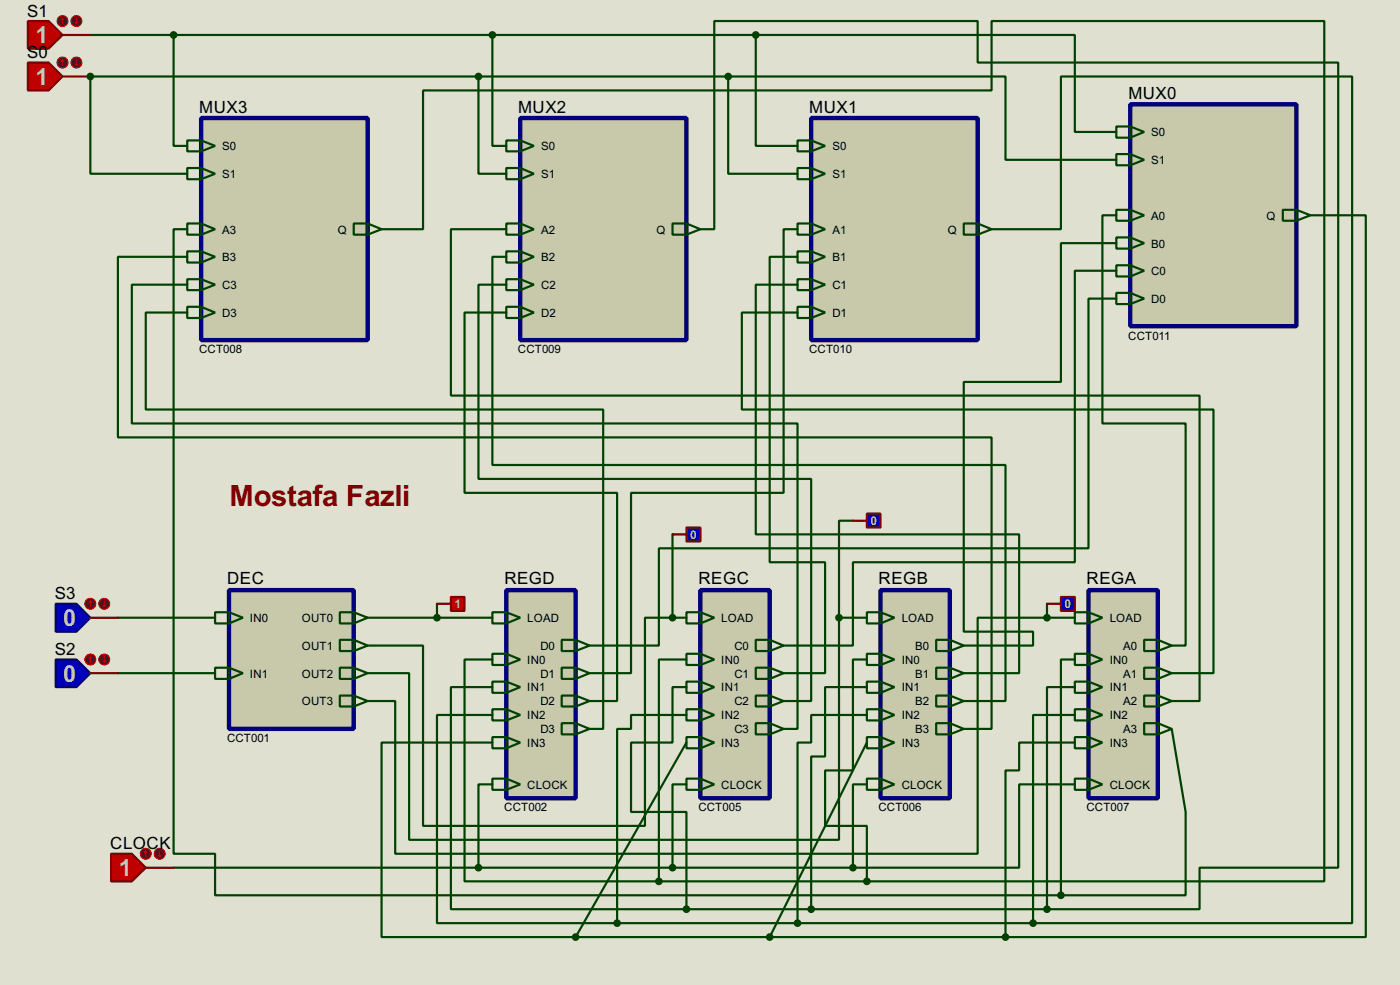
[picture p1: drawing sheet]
<svg xmlns="http://www.w3.org/2000/svg" width="256mm" height="180mm" viewBox="0 0 256 180" stroke-linecap="round" stroke-linejoin="round" font-family="sans-serif">
<path d="M0 0h256.5v180.3h-256.5z" fill="#e0e0d0"/>
<g fill="none" stroke="#004000" stroke-width=".4">
<path d="M16.6 6.4h15.2v20.3h2.5M16.6 14v17.8h17.7M34.3 47h-12.7v33.1h160.1v53.3h-5.1M34.3 52.1h-10.1v25.4h121.9v55.9h-2.5M34.3 57.2h-7.6v17.8h83.8v58.4h-2.5M92.8 42h-10.2v30.4h137.2v55.9h-5.1M92.8 47h-2.6v38.1h94v43.2h-7.6M92.8 52.1h-5.1v35.6h60.9v40.6h-5M92.8 57.2h-7.7v33h28v38.1h-5.1M21.6 113.1h17.8M21.6 123.2h17.8M31.8 158.8h124.5"/>
<path d="M90.2 143.6h-2.5v15.2M125.8 143.6h-2.6v15.2M158.8 143.6h-2.5v15.2M196.9 143.6h-10.2v15.2h-30.4"/>
</g>
<circle cx="16.6" cy="14" r=".2" fill="#004000"/>
<g fill="none" stroke="#004000" stroke-width=".4">
<path d="M16.6 14h116.8M31.8 6.4h106.7M87.7 14v17.8h5.1M90.2 6.4v20.3h2.6M133.4 14h50.8v15.3h20.3M133.4 14v17.8h12.7M138.5 6.4h58.4v17.8h7.6M138.5 6.4v20.3h7.6M204.5 39.4h-2.5v38.1h15.2v40.7h-2.5M240.1 39.4h10.1v132.1h-66M34.3 42h-2.5v114.3h7.6v7.6h155M69.9 42h7.6v-25.4h104.2v-12.7h60.9v157.4h-83.8"/>
<path d="M128.3 42h2.6v-38.1h48.2v7.6h66.1v147.3h-25.4v7.6h-28M146.1 42h-2.5v48.2h-28v33h-7.6M146.1 47h-5.1v55.9h10.2v20.3h-7.6M146.1 52.1h-7.6v45.7h48.2v25.4h-10.1M146.1 57.2h-10.2v17.8h86.4v48.2h-7.6M181.7 42h12.7v-28h53.3v155h-58.4M204.5 44.5h-10.1v25.4h-17.8v45.7h12.7v2.6h-12.7M204.5 49.6h-7.6v53.3h-40.6v15.3h-12.7M204.5 54.7h-5.1v45.7h-78.7v17.8h-12.7M123.2 97.8v15.3M156.3 95.3h-2.6v17.8M67.4 113.1h22.8"/>
<path d="M80.1 110.5v2.6M123.2 113.1h-5v38.1h-40.7v-33h-10.1M123.2 113.1h2.6M153.7 113.1v40.6h-78.7v-30.5h-7.6M153.7 113.1h5.1M191.8 113.1h-12.7v43.2h-106.7v-28h-5M191.8 113.1h5.1M191.8 110.5v2.6M90.2 120.7h-5.1v40.6h35.6M90.2 125.8h-7.6v40.6h43.2M90.2 130.9h-10.1v38.1h33M90.2 135.9h-20.3v35.6h35.6"/>
<path d="M125.8 120.7h-5.1v40.6M125.8 125.8h-2.6v10.1h-7.6v12.7h10.2v17.8M125.8 130.9h-10.2v2.5h-2.5v35.6M125.8 135.9l-20.3 35.6M158.8 120.7h-2.5v20.3h-5.1v10.2h7.6v10.1M158.8 125.8h-7.6v12.7h-2.6v27.9M158.8 130.9h-10.2v5h-2.5v33.1M158.8 135.9l-17.8 35.6M196.9 120.7h-2.5v43.2M196.9 125.8h-5.1v40.6M196.9 130.9h-7.6v38.1M196.9 135.9h-10.2v5.1h-2.5v30.5"/>
<path d="M214.7 133.4l2.5 15.2v15.3h-22.8M105.5 171.5h78.7M113.1 169h76.2M120.7 161.3h38.1M125.8 166.4h66"/>
</g>
<path d="M10.2 110.5h3.8l2.6 2.6-2.6 2.5h-3.8z" fill-rule="evenodd" fill="#0000c0" stroke="#000080" stroke-width=".4"/>
<path d="M16.6 113.1h5" fill="none" stroke="#800000" stroke-width=".4"/>
<circle cx="16.5" cy="110.5" r="1" fill="#400000" stroke="#f00" stroke-width=".2"/>
<path d="M16.6 110l-.3 .3M16.6 110l.2 .3M16.6 110v1.1" fill="none" stroke="#f00" stroke-width=".2"/>
<circle cx="19.1" cy="110.5" r="1" fill="#400000" stroke="#f00" stroke-width=".2"/>
<path d="M18.9 110.8l.2 .3M19.1 110v1.1M19.4 110.8l-.3 .3" fill="none" stroke="#f00" stroke-width=".2"/>
<path d="M10.2 120.7h3.8l2.6 2.5-2.6 2.6h-3.8z" fill-rule="evenodd" fill="#0000c0" stroke="#000080" stroke-width=".4"/>
<path d="M16.6 123.2h5" fill="none" stroke="#800000" stroke-width=".4"/>
<circle cx="16.5" cy="120.7" r="1" fill="#400000" stroke="#f00" stroke-width=".2"/>
<path d="M16.6 120.2l-.3 .3M16.6 120.2l.2 .3M16.6 120.2v1" fill="none" stroke="#f00" stroke-width=".2"/>
<circle cx="19.1" cy="120.7" r="1" fill="#400000" stroke="#f00" stroke-width=".2"/>
<path d="M18.9 121l.2 .2M19.1 120.2v1M19.4 121l-.3 .2" fill="none" stroke="#f00" stroke-width=".2"/>
<path d="M42 108h22.8v25.4h-22.8z" fill="#c8c8aa" stroke="#000080" stroke-width=".8"/>
<path d="M39.4 112.1h2.6l2.5 1-2.5 1h-2.6zM42 112.1v2M62.3 112.1h2.5l2.6 1-2.6 1h-2.5zM62.3 117.1h2.5l2.6 1.1-2.6 1h-2.5zM64.8 112.1v2M64.8 117.1v2.1M39.4 122.2h2.6l2.5 1-2.5 1.1h-2.6zM42 122.2v2.1M62.3 122.2h2.5l2.6 1-2.6 1.1h-2.5zM62.3 127.3h2.5l2.6 1-2.6 1h-2.5zM64.8 122.2v2.1M64.8 127.3v2" fill="none" stroke="#004000" stroke-width=".4"/>
<path d="M92.8 108h12.7v38.1h-12.7z" fill="#c8c8aa" stroke="#000080" stroke-width=".8"/>
<path d="M90.2 112.1h2.6l2.5 1-2.5 1h-2.6zM90.2 119.7h2.6l2.5 1-2.5 1h-2.6zM92.8 112.1v2M92.8 119.7v2M90.2 124.8h2.6l2.5 1-2.5 1h-2.6zM90.2 129.8h2.6l2.5 1.1-2.5 1h-2.6zM90.2 134.9h2.6l2.5 1-2.5 1.1h-2.6zM92.8 124.8v2M92.8 129.8v2.1M92.8 134.9v2.1" fill="none" stroke="#004000" stroke-width=".4"/>
<path d="M128.3 108h12.7v38.1h-12.7z" fill="#c8c8aa" stroke="#000080" stroke-width=".8"/>
<g fill="none" stroke="#004000" stroke-width=".4">
<path d="M102.9 117.1h2.6l2.5 1.1-2.5 1h-2.6zM105.5 117.1v2.1M125.8 112.1h2.5l2.6 1-2.6 1h-2.5zM125.8 119.7h2.5l2.6 1-2.6 1h-2.5zM128.3 112.1v2M128.3 119.7v2M138.5 117.1h2.5l2.6 1.1-2.6 1h-2.5zM141 117.1v2.1M102.9 122.2h2.6l2.5 1-2.5 1.1h-2.6zM102.9 127.3h2.6l2.5 1-2.5 1h-2.6zM102.9 132.4h2.6l2.5 1-2.5 1h-2.6zM105.5 122.2v2.1"/>
<path d="M105.5 127.3v2M105.5 132.4v2M125.8 124.8h2.5l2.6 1-2.6 1h-2.5zM125.8 129.8h2.5l2.6 1.1-2.6 1h-2.5zM125.8 134.9h2.5l2.6 1-2.6 1.1h-2.5zM128.3 124.8v2M128.3 129.8v2.1M128.3 134.9v2.1M138.5 122.2h2.5l2.6 1-2.6 1.1h-2.5zM138.5 127.3h2.5l2.6 1-2.6 1h-2.5zM138.5 132.4h2.5l2.6 1-2.6 1h-2.5zM141 122.2v2.1"/>
<path d="M141 127.3v2M141 132.4v2M90.2 142.5h2.6l2.5 1.1-2.5 1h-2.6zM92.8 142.5v2.1M125.8 142.5h2.5l2.6 1.1-2.6 1h-2.5zM128.3 142.5v2.1"/>
</g>
<path d="M161.3 108h12.7v38.1h-12.7z" fill="#c8c8aa" stroke="#000080" stroke-width=".8"/>
<g fill="none" stroke="#004000" stroke-width=".4">
<path d="M158.8 112.1h2.5l2.6 1-2.6 1h-2.5zM158.8 119.7h2.5l2.6 1-2.6 1h-2.5zM161.3 112.1v2M161.3 119.7v2M171.5 117.1h2.5l2.6 1.1-2.6 1h-2.5zM174 117.1v2.1M158.8 124.8h2.5l2.6 1-2.6 1h-2.5zM158.8 129.8h2.5l2.6 1.1-2.6 1h-2.5zM158.8 134.9h2.5l2.6 1-2.6 1.1h-2.5zM161.3 124.8v2M161.3 129.8v2.1M161.3 134.9v2.1"/>
<path d="M171.5 122.2h2.5l2.6 1-2.6 1.1h-2.5zM171.5 127.3h2.5l2.6 1-2.6 1h-2.5zM171.5 132.4h2.5l2.6 1-2.6 1h-2.5zM174 122.2v2.1M174 127.3v2M174 132.4v2M158.8 142.5h2.5l2.6 1.1-2.6 1h-2.5zM161.3 142.5v2.1"/>
</g>
<path d="M199.4 108h12.7v38.1h-12.7z" fill="#c8c8aa" stroke="#000080" stroke-width=".8"/>
<g fill="none" stroke="#004000" stroke-width=".4">
<path d="M196.9 112.1h2.5l2.6 1-2.6 1h-2.5zM196.9 119.7h2.5l2.6 1-2.6 1h-2.5zM199.4 112.1v2M199.4 119.7v2M209.6 117.1h2.5l2.6 1.1-2.6 1h-2.5zM212.1 117.1v2.1M196.9 124.8h2.5l2.6 1-2.6 1h-2.5zM196.9 129.8h2.5l2.6 1.1-2.6 1h-2.5zM196.9 134.9h2.5l2.6 1-2.6 1.1h-2.5zM199.4 124.8v2M199.4 129.8v2.1M199.4 134.9v2.1"/>
<path d="M209.6 122.2h2.5l2.6 1-2.6 1.1h-2.5zM209.6 127.3h2.5l2.6 1-2.6 1h-2.5zM209.6 132.4h2.5l2.6 1-2.6 1h-2.5zM212.1 122.2v2.1M212.1 127.3v2M212.1 132.4v2M196.9 142.5h2.5l2.6 1.1-2.6 1h-2.5zM199.4 142.5v2.1"/>
</g>
<path d="M20.4 156.3h3.8l2.5 2.5-2.5 2.5h-3.8z" fill-rule="evenodd" fill="#c00000" stroke="#800000" stroke-width=".4"/>
<path d="M26.7 158.8h5.1" fill="none" stroke="#800000" stroke-width=".4"/>
<circle cx="26.7" cy="156.3" r="1" fill="#400000" stroke="#f00" stroke-width=".2"/>
<path d="M26.7 155.8l-.2 .2M26.7 155.8l.3 .2M26.7 155.8v1" fill="none" stroke="#f00" stroke-width=".2"/>
<circle cx="29.2" cy="156.3" r="1" fill="#400000" stroke="#f00" stroke-width=".2"/>
<path d="M29 156.5l.3 .3M29.3 155.8v1M29.5 156.5l-.2 .3" fill="none" stroke="#f00" stroke-width=".2"/>
<g fill="#004000" stroke="#004000" stroke-width=".4">
<circle cx="156.2" cy="158.8" r=".5"/>
<circle cx="123.2" cy="158.8" r=".5"/>
<circle cx="87.6" cy="158.8" r=".5"/>
</g>
<path d="M36.9 21.6h30.5v40.7h-30.5z" fill="#c8c8aa" stroke="#000080" stroke-width=".8"/>
<g fill="none" stroke="#004000" stroke-width=".4">
<path d="M34.3 25.7h2.6l2.5 1-2.5 1h-2.6zM34.3 30.8h2.6l2.5 1-2.5 1h-2.6zM36.9 25.7v2M36.9 30.8v2M34.3 40.9h2.6l2.5 1.1-2.5 1h-2.6zM34.3 46h2.6l2.5 1-2.5 1.1h-2.6zM34.3 51.1h2.6l2.5 1-2.5 1h-2.6zM34.3 56.2h2.6l2.5 1-2.5 1h-2.6zM36.9 40.9v2.1M36.9 46v2.1M36.9 51.1v2M36.9 56.2v2"/>
<path d="M64.8 40.9h2.6l2.5 1.1-2.5 1h-2.6zM67.4 40.9v2.1"/>
</g>
<path d="M5.1 3.9h3.8l2.6 2.5-2.6 2.5h-3.8z" fill-rule="evenodd" fill="#c00000" stroke="#800000" stroke-width=".4"/>
<path d="M11.5 6.4h5.1" fill="none" stroke="#800000" stroke-width=".4"/>
<circle cx="11.4" cy="3.9" r="1" fill="#400000" stroke="#f00" stroke-width=".2"/>
<path d="M11.5 3.4l-.3 .2M11.5 3.4l.2 .2M11.5 3.4v1" fill="none" stroke="#f00" stroke-width=".2"/>
<circle cx="14" cy="3.9" r="1" fill="#400000" stroke="#f00" stroke-width=".2"/>
<path d="M13.8 4.1l.2 .3M14 3.4v1M14.3 4.1l-.3 .3" fill="none" stroke="#f00" stroke-width=".2"/>
<path d="M5.1 11.5h3.8l2.6 2.5-2.6 2.6h-3.8z" fill-rule="evenodd" fill="#c00000" stroke="#800000" stroke-width=".4"/>
<path d="M11.5 14h5.1" fill="none" stroke="#800000" stroke-width=".4"/>
<circle cx="11.4" cy="11.5" r="1" fill="#400000" stroke="#f00" stroke-width=".2"/>
<path d="M11.5 11l-.3 .2M11.5 11l.2 .2M11.5 11v1" fill="none" stroke="#f00" stroke-width=".2"/>
<circle cx="14" cy="11.5" r="1" fill="#400000" stroke="#f00" stroke-width=".2"/>
<path d="M13.8 11.7l.2 .3M14 11v1M14.3 11.7l-.3 .3" fill="none" stroke="#f00" stroke-width=".2"/>
<path d="M95.3 21.6h30.5v40.7h-30.5z" fill="#c8c8aa" stroke="#000080" stroke-width=".8"/>
<g fill="none" stroke="#004000" stroke-width=".4">
<path d="M92.8 25.7h2.5l2.5 1-2.5 1h-2.5zM92.8 30.8h2.5l2.5 1-2.5 1h-2.5zM95.3 25.7v2M95.3 30.8v2M92.8 40.9h2.5l2.5 1.1-2.5 1h-2.5zM92.8 46h2.5l2.5 1-2.5 1.1h-2.5zM92.8 51.1h2.5l2.5 1-2.5 1h-2.5zM92.8 56.2h2.5l2.5 1-2.5 1h-2.5zM95.3 40.9v2.1M95.3 46v2.1M95.3 51.1v2M95.3 56.2v2"/>
<path d="M123.2 40.9h2.6l2.5 1.1-2.5 1h-2.6zM125.8 40.9v2.1"/>
</g>
<g fill="#004000" stroke="#004000" stroke-width=".4">
<circle cx="31.8" cy="6.4" r=".5"/>
<circle cx="16.5" cy="14" r=".5"/>
</g>
<path d="M148.6 21.6h30.5v40.7h-30.5z" fill="#c8c8aa" stroke="#000080" stroke-width=".8"/>
<g fill="none" stroke="#004000" stroke-width=".4">
<path d="M146.1 25.7h2.5l2.6 1-2.6 1h-2.5zM146.1 30.8h2.5l2.6 1-2.6 1h-2.5zM148.6 25.7v2M148.6 30.8v2M146.1 40.9h2.5l2.6 1.1-2.6 1h-2.5zM146.1 46h2.5l2.6 1-2.6 1.1h-2.5zM146.1 51.1h2.5l2.6 1-2.6 1h-2.5zM146.1 56.2h2.5l2.6 1-2.6 1h-2.5zM148.6 40.9v2.1M148.6 46v2.1M148.6 51.1v2M148.6 56.2v2"/>
<path d="M176.6 40.9h2.5l2.6 1.1-2.6 1h-2.5zM179.1 40.9v2.1"/>
</g>
<path d="M207.1 19.1h30.4v40.6h-30.4z" fill="#c8c8aa" stroke="#000080" stroke-width=".8"/>
<g fill="none" stroke="#004000" stroke-width=".4">
<path d="M204.5 38.4h2.6l2.5 1-2.5 1h-2.6zM204.5 23.2h2.6l2.5 1-2.5 1h-2.6zM204.5 28.2h2.6l2.5 1.1-2.5 1h-2.6zM207.1 23.2v2M207.1 28.2v2.1M207.1 38.4v2M235 38.4h2.5l2.6 1-2.6 1h-2.5zM237.5 38.4v2M204.5 43.5h2.6l2.5 1-2.5 1h-2.6zM204.5 48.6h2.6l2.5 1-2.5 1h-2.6zM204.5 53.6h2.6l2.5 1.1-2.5 1h-2.6zM207.1 43.5v2"/>
<path d="M207.1 48.6v2M207.1 53.6v2.1"/>
</g>
<g fill="#004000" stroke="#004000" stroke-width=".4">
<circle cx="90.2" cy="6.4" r=".5"/>
<circle cx="138.4" cy="6.4" r=".5"/>
<circle cx="87.6" cy="14" r=".5"/>
<circle cx="133.4" cy="14" r=".5"/>
<circle cx="120.7" cy="161.3" r=".5"/>
<circle cx="158.8" cy="161.3" r=".5"/>
<circle cx="125.7" cy="166.4" r=".5"/>
<circle cx="148.6" cy="166.4" r=".5"/>
<circle cx="194.3" cy="163.9" r=".5"/>
<circle cx="191.8" cy="166.4" r=".5"/>
<circle cx="113" cy="169" r=".5"/>
<circle cx="146.1" cy="169" r=".5"/>
<circle cx="189.2" cy="169" r=".5"/>
<circle cx="105.4" cy="171.5" r=".5"/>
<circle cx="141" cy="171.5" r=".5"/>
<circle cx="184.2" cy="171.5" r=".5"/>
</g>
<path d="M82.6 109.3h2.5v2.5h-2.5z" fill="#c00000" stroke="#800000" stroke-width=".4"/>
<path d="M80.1 110.5h2.5" fill="none" stroke="#800000" stroke-width=".4"/>
<circle cx="80" cy="113.1" r=".5" fill="#004000" stroke="#004000" stroke-width=".4"/>
<path d="M194.4 109.3h2.5v2.5h-2.5z" fill="#0000c0" stroke="#800000" stroke-width=".4"/>
<path d="M191.8 110.5h2.6" fill="none" stroke="#800000" stroke-width=".4"/>
<circle cx="191.8" cy="113.1" r=".5" fill="#004000" stroke="#004000" stroke-width=".4"/>
<path d="M158.8 94h2.5v2.6h-2.5z" fill="#0000c0" stroke="#800000" stroke-width=".4"/>
<path d="M156.3 95.3h2.5" fill="none" stroke="#800000" stroke-width=".4"/>
<circle cx="153.7" cy="113.1" r=".5" fill="#004000" stroke="#004000" stroke-width=".4"/>
<path d="M125.8 96.6h2.5v2.5h-2.5z" fill="#0000c0" stroke="#800000" stroke-width=".4"/>
<path d="M123.2 97.8h2.6" fill="none" stroke="#800000" stroke-width=".4"/>
<circle cx="123.2" cy="113.1" r=".5" fill="#004000" stroke="#004000" stroke-width=".4"/>
<text font-size="6" fill="#800000" x="42" y="92.6">Mostafa Fazli</text>
<g font-size="4.8" fill="#c0c0c0">
<text x="6.5" y="7.9">1</text>
<text x="6.5" y="15.5">1</text>
<text x="11.6" y="114.6">0</text>
<text x="11.6" y="124.8">0</text>
<text x="21.8" y="160.4">1</text>
</g>
<g font-size="3.5">
<text x="5" y="3">S1</text>
<text x="5" y="10.6">S0</text>
<text x="36.5" y="20.6">MUX3</text>
<text x="94.9" y="20.6">MUX2</text>
<text x="148.3" y="20.6">MUX1</text>
<text x="206.7" y="18">MUX0</text>
<text x="41.6" y="107">DEC</text>
<text x="92.4" y="107">REGD</text>
<text x="128" y="107">REGC</text>
<text x="161" y="107">REGB</text>
<text x="199.1" y="107">REGA</text>
<text x="10.1" y="109.7">S3</text>
<text x="10.1" y="119.9">S2</text>
<text x="20.2" y="155.5">CLOCK</text>
</g>
<g font-size="2.5" fill="#c0c0c0">
<text x="126.5" y="98.6">0</text>
<text x="159.5" y="96.1">0</text>
<text x="83.3" y="111.3">1</text>
<text x="195" y="111.3">0</text>
</g>
<g font-size="2.4">
<text x="40.7" y="27.5">S0</text>
<text x="99.1" y="27.5">S0</text>
<text x="152.5" y="27.5">S0</text>
<text x="210.9" y="25">S0</text>
<text x="40.7" y="32.6">S1</text>
<text x="99.1" y="32.6">S1</text>
<text x="152.5" y="32.6">S1</text>
<text x="210.9" y="30">S1</text>
<text x="210.9" y="40.2">A0</text>
<text x="232" y="40.2">Q</text>
<text x="40.7" y="42.7">A3</text>
<text x="40.7" y="47.8">B3</text>
<text x="61.9" y="42.7">Q</text>
<text x="99.1" y="42.7">A2</text>
<text x="99.1" y="47.8">B2</text>
<text x="120.3" y="42.7">Q</text>
<text x="152.5" y="42.7">A1</text>
<text x="152.5" y="47.8">B1</text>
<text x="173.6" y="42.7">Q</text>
<text x="210.9" y="45.3">B0</text>
<text x="40.7" y="52.9">C3</text>
<text x="99.1" y="52.9">C2</text>
<text x="152.5" y="52.9">C1</text>
<text x="210.9" y="50.4">C0</text>
<text x="40.7" y="58">D3</text>
<text x="99.1" y="58">D2</text>
<text x="152.5" y="58">D1</text>
<text x="210.9" y="55.4">D0</text>
<text x="36.5" y="64.7">CCT008</text>
<text x="94.9" y="64.7">CCT009</text>
<text x="148.2" y="64.7">CCT010</text>
<text x="206.7" y="62.1">CCT011</text>
<text x="45.8" y="113.9">IN0</text>
<text x="55.3" y="113.9">OUT0</text>
<text x="96.6" y="113.9">LOAD</text>
<text x="132.1" y="113.9">LOAD</text>
<text x="165.2" y="113.9">LOAD</text>
<text x="203.3" y="113.9">LOAD</text>
<text x="55.3" y="119">OUT1</text>
<text x="99" y="119">D0</text>
<text x="134.5" y="119">C0</text>
<text x="167.6" y="119">B0</text>
<text x="205.7" y="119">A0</text>
<text x="45.8" y="124">IN1</text>
<text x="55.3" y="124">OUT2</text>
<text x="96.6" y="121.5">IN0</text>
<text x="99" y="124">D1</text>
<text x="132.1" y="121.5">IN0</text>
<text x="134.5" y="124">C1</text>
<text x="165.2" y="121.5">IN0</text>
<text x="167.6" y="124">B1</text>
<text x="203.3" y="121.5">IN0</text>
<text x="205.7" y="124">A1</text>
<text x="55.3" y="129.1">OUT3</text>
<text x="96.6" y="126.6">IN1</text>
<text x="96.6" y="131.7">IN2</text>
<text x="99" y="129.1">D2</text>
<text x="132.1" y="126.6">IN1</text>
<text x="132.1" y="131.7">IN2</text>
<text x="134.5" y="129.1">C2</text>
<text x="165.2" y="126.6">IN1</text>
<text x="165.2" y="131.7">IN2</text>
<text x="167.6" y="129.1">B2</text>
<text x="203.3" y="126.6">IN1</text>
<text x="203.3" y="131.7">IN2</text>
<text x="205.7" y="129.1">A2</text>
<text x="41.6" y="135.8">CCT001</text>
<text x="96.6" y="136.7">IN3</text>
<text x="99" y="134.2">D3</text>
<text x="132.1" y="136.7">IN3</text>
<text x="134.5" y="134.2">C3</text>
<text x="165.2" y="136.7">IN3</text>
<text x="167.6" y="134.2">B3</text>
<text x="203.3" y="136.7">IN3</text>
<text x="205.7" y="134.2">A3</text>
<text x="92.4" y="148.5">CCT002</text>
<text x="96.6" y="144.4">CLOCK</text>
<text x="127.9" y="148.5">CCT005</text>
<text x="132.1" y="144.4">CLOCK</text>
<text x="160.9" y="148.5">CCT006</text>
<text x="165.2" y="144.4">CLOCK</text>
<text x="199" y="148.5">CCT007</text>
<text x="203.3" y="144.4">CLOCK</text>
</g>
</svg>
